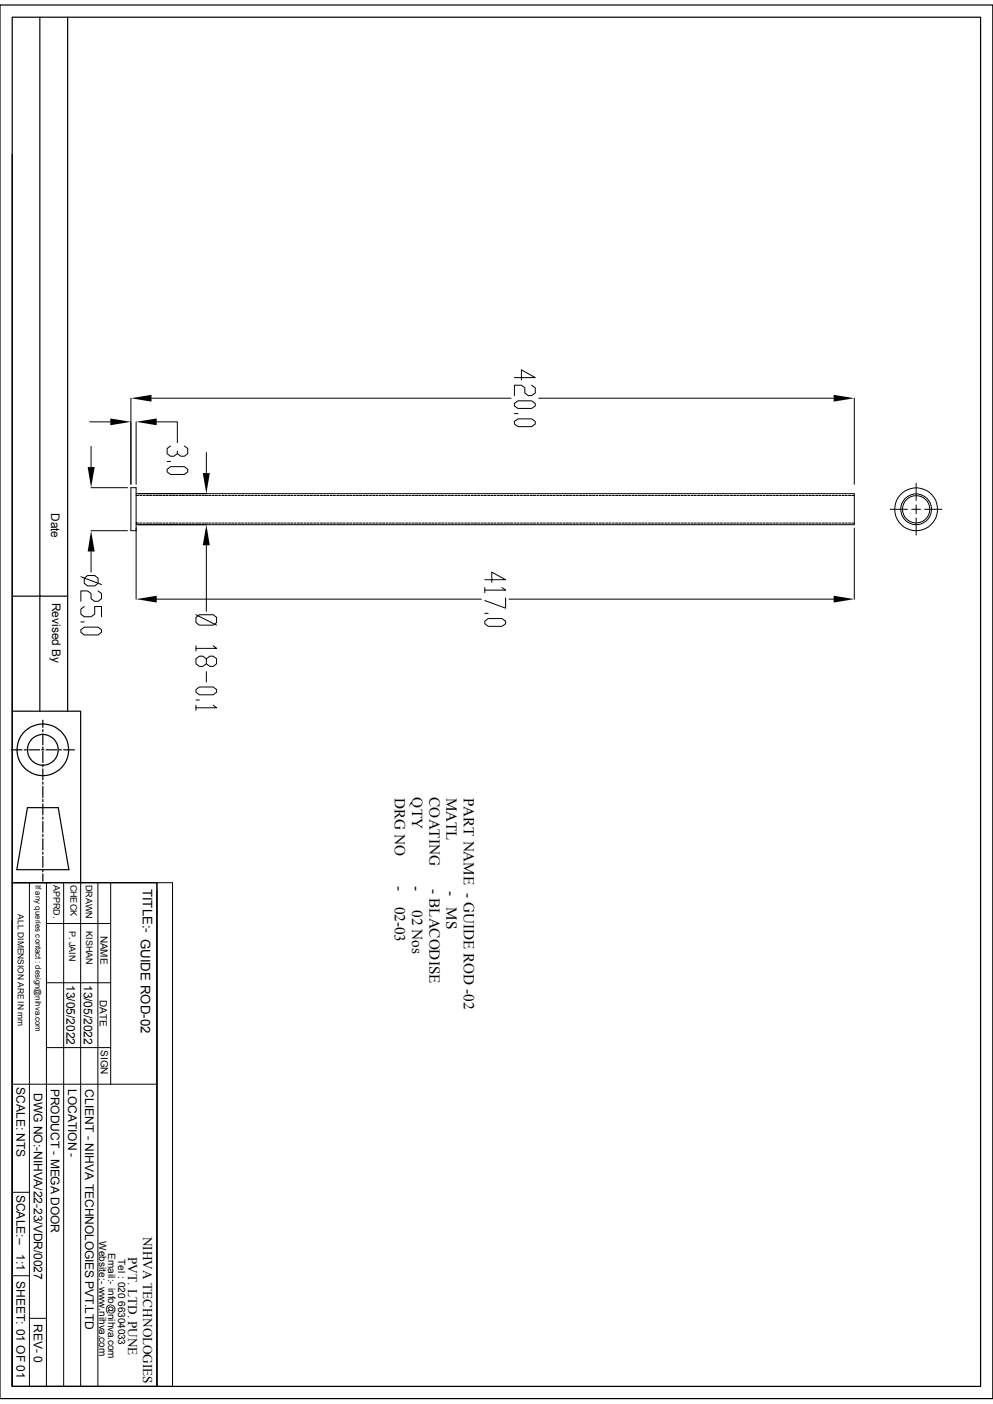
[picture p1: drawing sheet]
<svg xmlns="http://www.w3.org/2000/svg" width="210mm" height="297mm" viewBox="0 0 210 297" stroke-linecap="round" stroke-linejoin="round" font-family="sans-serif">
<g fill="none" stroke="#000" stroke-width=".21">
<path d="M108.8 79.9h4.4l-2.9-1.7v2.2M19 89.2h4.3M19.3 94.4v4.4M27.7 84.2v18.2M28.8 89.2v13.2M32 84.2h76.1M33.1 89.2h4.4v4.4M35.3 97.6h.8M35.3 99.3l.8-.6h2.9l.7 .6v.5l-.7 .6h-2.9l-.8-.6zM36.1 94.4l-.8 .5v1.1l.8 .5h.7l.7-.5M39 94.4l.7 .5v1.1l-.7 .5h-.7l-.8-.5v-.6M43.6 95.7v4.4"/>
<path d="M108.8 87.5h.8M108.8 85.3l.8-.5h2.8l.8 .5v.6l-.8 .5h-2.8l-.8-.5zM108.8 89.2l.8-.6h2.8l.8 .6v.5l-.8 .6h-2.8l-.8-.6zM112.4 81.5l.8 .5v1.1l-.8 .6h-.7l-.7-.6v-1.1l-.7-.5h-1.5v2.2M113.9 84.2h62.4M180.7 84.2v18.2M19.3 112.3h7.7M19.3 103.2h7.7M19.3 116.7v4.3M28.8 104.4h151.9v6.6h-151.9M28.8 112.3h-1.1v-9.1h1.1v23.5M28.8 110.7h.5"/>
<path d="M28.8 104.8h.5M29.5 110.7h.5M29.5 104.8h.5M30.3 110.7h.4M30.3 104.8h.4M30.9 110.7h.5M30.9 104.8h.5M31.6 110.7h.5M31.6 104.8h.5M32.3 110.7h.5M32.3 104.8h.5M33 110.7h.5"/>
<path d="M33 104.8h.5M33.7 110.7h.5M33.7 104.8h.5M34.4 110.7h.5M34.4 104.8h.5M35.1 110.7h.5M35.1 104.8h.5M35.8 110.7h.5M35.8 104.8h.5M36.5 110.7h.5M36.5 104.8h.5M37.2 110.7h.4"/>
<path d="M37.2 104.8h.4M37.9 110.7h.5M37.9 104.8h.5M38.6 110.7h.4M38.6 104.8h.4M39.3 110.7h.5M39.3 104.8h.5M40 110.7h.4M40 104.8h.4M40.6 110.7h.5M40.6 104.8h.5M41.4 110.7h.4"/>
<path d="M41.4 104.8h.4M42 110.7h.5M42 104.8h.5M42.8 110.7h.4M42.8 104.8h.4M43.4 110.7h.5M43.4 104.8h.5M43.6 115.4v13.9M44.1 110.7h.5M44.1 104.8h.5M44.8 110.7h.5M44.8 104.8h.5"/>
<path d="M45.5 110.7h.5M45.5 104.8h.5M46.2 110.7h.5M46.2 104.8h.5M46.9 110.7h.5M46.9 104.8h.5M47.6 110.7h.4M47.6 104.8h.4M48.3 110.7h.5M48.3 104.8h.5M49 110.7h.4M49 104.8h.4"/>
<path d="M49.7 110.7h.4M49.7 104.8h.4M50.4 110.7h.4M50.4 104.8h.4M51.1 110.7h.4M51.1 104.8h.4M51.8 110.7h.4M51.8 104.8h.4M52.5 110.7h.4M52.5 104.8h.4M53.1 110.7h.5M53.1 104.8h.5"/>
<path d="M53.8 110.7h.5M53.8 104.8h.5M54.5 110.7h.5M54.5 104.8h.5M55.2 110.7h.5M55.2 104.8h.5M55.9 110.7h.5M55.9 104.8h.5M56.6 110.7h.5M56.6 104.8h.5M57.3 110.7h.5M57.3 104.8h.5"/>
<path d="M58 110.7h.5M58 104.8h.5M58.7 110.7h.5M58.7 104.8h.5M59.4 110.7h.5M59.4 104.8h.5M60.1 110.7h.4M60.1 104.8h.4M60.8 110.7h.5M60.8 104.8h.5M61.5 110.7h.4M61.5 104.8h.4"/>
<path d="M62.2 110.7h.4M62.2 104.8h.4M62.9 110.7h.4M62.9 104.8h.4M63.5 110.7h.5M63.5 104.8h.5M64.3 110.7h.4M64.3 104.8h.4M64.9 110.7h.5M64.9 104.8h.5M65.6 110.7h.5M65.6 104.8h.5"/>
<path d="M66.3 110.7h.5M66.3 104.8h.5M67 110.7h.5M67 104.8h.5M67.7 110.7h.5M67.7 104.8h.5M68.4 110.7h.5M68.4 104.8h.5M69.1 110.7h.5M69.1 104.8h.5M69.8 110.7h.5M69.8 104.8h.5"/>
<path d="M70.5 110.7h.5M70.5 104.8h.5M71.2 110.7h.5M71.2 104.8h.5M71.9 110.7h.4M71.9 104.8h.4M72.6 110.7h.4M72.6 104.8h.4M73.3 110.7h.4M73.3 104.8h.4M74 110.7h.4M74 104.8h.4"/>
<path d="M74.7 110.7h.4M74.7 104.8h.4M75.4 110.7h.4M75.4 104.8h.4M76 110.7h.5M76 104.8h.5M76.8 110.7h.4M76.8 104.8h.4M77.4 110.7h.5M77.4 104.8h.5M78.1 110.7h.5M78.1 104.8h.5"/>
<path d="M78.8 110.7h.5M78.8 104.8h.5M79.5 110.7h.5M79.5 104.8h.5M80.2 110.7h.5M80.2 104.8h.5M80.9 110.7h.5M80.9 104.8h.5M81.6 110.7h.4M81.6 104.8h.4M82.3 110.7h.5M82.3 104.8h.5"/>
<path d="M83 110.7h.4M83 104.8h.4M83.7 110.7h.5M83.7 104.8h.5M84.4 110.7h.4M84.4 104.8h.4M85 110.7h.5M85 104.8h.5M85.8 110.7h.4M85.8 104.8h.4M86.4 110.7h.5M86.4 104.8h.5"/>
<path d="M87.2 110.7h.4M87.2 104.8h.4M87.8 110.7h.5M87.8 104.8h.5M88.5 110.7h.5M88.5 104.8h.5M89.2 110.7h.5M89.2 104.8h.5M89.9 110.7h.5M89.9 104.8h.5M90.6 110.7h.5M90.6 104.8h.5"/>
<path d="M91.3 110.7h.5M91.3 104.8h.5M92 110.7h.5M92 104.8h.5M92.7 110.7h.5M92.7 104.8h.5M93.4 110.7h.5M93.4 104.8h.5M94.1 110.7h.4M94.1 104.8h.4M94.8 110.7h.4M94.8 104.8h.5"/>
<path d="M95.5 110.7h.4M95.5 104.8h.4M96.2 110.7h.4M96.2 104.8h.4M96.9 110.7h.4M96.9 104.8h.4M97.6 110.7h.4M97.6 104.8h.4M98.3 110.7h.4M98.3 104.8h.4M98.9 110.7h.5M98.9 104.8h.5"/>
<path d="M99.7 110.7h.4M99.7 104.8h.4M100.3 110.7h.5M100.3 104.8h.5M101 110.7h.5M101 104.8h.5M101.7 110.7h.5M101.7 104.8h.5M102.4 110.7h.5M102.4 104.8h.5M103.1 110.7h.5M103.1 104.8h.5"/>
<path d="M103.8 110.7h.5M103.8 104.8h.5M104.5 110.7h.4M104.5 104.8h.4M105.2 110.7h.5M105.2 104.8h.5M105.9 110.7h.4M105.9 104.8h.4M106.6 110.7h.5M106.6 104.8h.5M107.3 110.7h.4M107.3 104.8h.4"/>
<path d="M107.9 110.7h.5M108 104.8h.4M108.7 110.7h.4M108.7 104.8h.4M109.3 110.7h.5M109.3 104.8h.5M110.1 110.7h.4M110.1 104.8h.4M110.7 110.7h.5M110.7 104.8h.5M111.4 110.7h.5M111.4 104.8h.5"/>
<path d="M112.1 110.7h.5M112.1 104.8h.5M112.8 110.7h.5M112.8 104.8h.5M113.5 110.7h.5M113.5 104.8h.5M114.2 110.7h.5M114.2 104.8h.5M114.9 110.7h.5M114.9 104.8h.5M115.6 110.7h.5M115.6 104.8h.5"/>
<path d="M116.3 110.7h.5M116.3 104.8h.5M117 110.7h.4M117 104.8h.4M117.7 110.7h.5M117.7 104.8h.5M118.4 110.7h.4M118.4 104.8h.4M119.1 110.7h.4M119.1 104.8h.4M119.8 110.7h.4M119.8 104.8h.4"/>
<path d="M120.4 110.7h.5M120.4 104.8h.5M121.2 110.7h.4M121.2 104.8h.4M121.8 110.7h.5M121.8 104.8h.5M122.6 110.7h.4M122.6 104.8h.4M123.2 110.7h.5M123.2 104.8h.5M123.9 110.7h.5M123.9 104.8h.5"/>
<path d="M124.6 110.7h.5M124.6 104.8h.5M125.3 110.7h.5M125.3 104.8h.5M126 110.7h.4M126 104.8h.4M126.7 110.7h.5M126.7 104.8h.5M127.4 110.7h.4M127.4 104.8h.4M128.1 110.7h.5M128.1 104.8h.5"/>
<path d="M128.8 110.7h.4M128.8 104.8h.4M129.5 110.7h.4M129.5 104.8h.4M130.2 110.7h.4M130.2 104.8h.4M130.9 110.7h.4M130.9 104.8h.4M131.6 110.7h.4M131.6 104.8h.4M132.2 110.7h.5M132.2 104.8h.5"/>
<path d="M132.9 110.7h.5M132.9 104.8h.5M133.6 110.7h.5M133.6 104.8h.5M134.3 110.7h.5M134.3 104.8h.5M135 110.7h.5M135 104.8h.5M135.7 110.7h.5M135.7 104.8h.5M136.4 110.7h.5M136.4 104.8h.5"/>
<path d="M137.1 110.7h.5M137.1 104.8h.5M137.8 110.7h.5M137.8 104.8h.5M138.5 110.7h.5M138.5 104.8h.5M139.2 110.7h.5M139.2 104.8h.5M139.9 110.7h.4M139.9 104.8h.4M140.6 110.7h.5M140.6 104.8h.5"/>
<path d="M141.3 110.7h.4M141.3 104.8h.4M142 110.7h.5M142 104.8h.5M142.7 110.7h.4M142.7 104.8h.4M143.3 110.7h.5M143.3 104.8h.5M144.1 110.7h.4M144.1 104.8h.4M144.7 110.7h.5M144.7 104.8h.5"/>
<path d="M145.5 110.7h.4M145.5 104.8h.4M146.1 110.7h.5M146.1 104.8h.5M146.8 110.7h.5M146.8 104.8h.5M147.5 110.7h.5M147.5 104.8h.5M148.2 110.7h.5M148.2 104.8h.5M148.9 110.7h.5M148.9 104.8h.5"/>
<path d="M149.6 110.7h.5M149.6 104.8h.5M150.3 110.7h.4M150.3 104.8h.4M151 110.7h.5M151 104.8h.5M151.7 110.7h.4M151.7 104.8h.4M152.4 110.7h.4M152.4 104.8h.4M153.1 110.7h.4M153.1 104.8h.4"/>
<path d="M153.8 110.7h.4M153.8 104.8h.4M154.5 110.7h.4M154.5 104.8h.4M155.2 110.7h.4M155.2 104.8h.4M155.8 110.7h.5M155.8 104.8h.5M156.5 110.7h.5M156.5 104.8h.5M157.2 110.7h.5M157.2 104.8h.5"/>
<path d="M157.9 110.7h.5M157.9 104.8h.5M158.6 110.7h.5M158.6 104.8h.5M159.3 110.7h.5M159.3 104.8h.5M160 110.7h.5M160 104.8h.5M160.7 110.7h.5M160.7 104.8h.5M161.4 110.7h.4M161.4 104.8h.4"/>
<path d="M162.1 110.7h.5M162.1 104.8h.5M162.8 110.7h.4M162.8 104.8h.4M163.5 110.7h.5M163.5 104.8h.5M164.2 110.7h.4M164.2 104.8h.4M164.9 110.7h.4M164.9 104.8h.4M165.6 110.7h.4M165.6 104.8h.4"/>
<path d="M166.2 110.7h.5M166.2 104.8h.5M167 110.7h.4M167 104.8h.4M167.6 110.7h.5M167.6 104.8h.5M168.3 110.7h.5M168.3 104.8h.5M169 110.7h.5M169 104.8h.5M169.7 110.7h.5M169.7 104.8h.5"/>
<path d="M170.4 110.7h.5M170.4 104.8h.5M171.1 110.7h.5M171.1 104.8h.5M171.8 110.7h.5M171.8 104.8h.5M172.5 110.7h.5M172.5 104.8h.5M173.2 110.7h.5M173.2 104.8h.5M173.9 110.7h.5M173.9 104.8h.5"/>
<path d="M174.6 110.7h.4M174.6 104.8h.4M175.3 110.7h.4M175.3 104.8h.4M176 110.7h.4M176 104.8h.4M176.7 110.7h.4M176.7 104.8h.4M177.4 110.7h.4M177.4 104.8h.4M178.1 110.7h.4M178.1 104.8h.4"/>
<path d="M178.7 110.7h.5M178.7 104.8h.5M179.5 110.7h.4M179.5 104.8h.4M180.1 110.7h.6M180.1 104.8h.6M180.7 111.7v15M188.3 107.7h3.6M192.8 107.7h1v1M193.8 106.8v.9h.9M193.8 102.2v3.7M193.8 109.6v3.6"/>
<path d="M195.6 107.7h3.6M17.1 122l4.4 1.7M17.1 131.6h.7M17.1 133.2l.7-.5h2.9l.8 .5v.6l-.8 .5h-2.9l-.7-.5zM17.8 122.3l.7-.5h1.5l.7 .5v1.1l-.7 .6h-1.5l-.7-.6zM17.8 128.3l-.7 .6v1l.7 .6h1.5l.7-.6v-1.6h1.5v2.2M20.7 125l.8 .6v1.1l-.8 .5h-.7l-.7-.5v-1.1l-.8-.6h-1.4v2.2M33.1 126.7h68.7M41.4 130.6l.8-.6h2.9l.7 .6v1.1l-.7 .5h-2.9l-.8-.5zM41.4 130l4.4 2.2M41.4 136.6v1.1M43.6 139.4l.8-.6h.7l.7 .6v1l-.7 .6h-.7l-.8-.6v-1l-.7-.6h-.7l-.8 .6v1l.8 .6h.7l.7-.6"/>
<path d="M45.1 136.6l.7 .6h-4.4M102.5 131.4l.8-.5h2.9l.7 .5v.6l-.7 .5h-2.9l-.8-.5zM102.5 122.6h4.4l-2.9-1.6v2.2M102.5 124.3v1.1M102.5 129.8h.8M106.2 124.3l.7 .5h-4.4M106.9 126.5v2.2l-4.4-1.7M107.7 126.7h68.6M41.4 145.9l.8-.6h2.9l.7 .6v.5l-.7 .6h-2.9l-.8-.6zM41.4 149.2v1.1M41.4 148.1h.8M43.6 142.1v2.2"/>
<path d="M45.1 149.2l.7 .5h-4.4M2.6 186.7h30.6M6.2 186.7v106.6M9.8 195.4h13.6M9.8 186.7v106.6M13.5 186.7v106.6M17.1 186.7v106.6M20.7 186.7v106.6M23.4 186.7v42.7M33.2 186.7h3.3v106.6h-3.3zM33.2 188.6v104.7M9.8 207.9h13.6"/>
<path d="M2.6 229.4h30.6M9.8 221.6h13.6M2.6 252.2h3.6M2.6 269.9h3.6M6.2 278.9h3.6"/>
<circle cx="193.8" cy="107.7" r="2.89"/>
<circle cx="193.8" cy="107.7" r="4.5"/>
<circle cx="193.8" cy="107.7" r="3.3"/>
</g>
<path d="M18.5 98.8h1.5l-.7 4.4zM23.3 88.5l4.4 .7-4.4 .8zM27.7 84.2l4.3-.7v1.5zM28.8 89.2l4.3-.7v1.5zM176.3 83.5l4.4 .7-4.4 .8zM19.3 112.3l.7 4.4h-1.5zM42.9 100.1h1.5l-.8 4.3zM43.6 111l.8 4.4h-1.5zM28.8 126.7l4.3-.7v1.5zM176.3 126l4.4 .7-4.4 .8z" fill="#000"/>
<g fill="none" stroke="#000" stroke-width=".25">
<path d="M0 1.1h210v294.8h-210zM2.6 3.6h204.8v289.7h-204.8zM8.4 3.6v146.9M14.3 3.6v146.9M2.6 32.6v117.9h14.5v36.2M2.6 126.1h11.7M2.4 158.6h2.3M2.6 150.5v36.2M5.1 158.6h.5M6.1 158.6h2.3M8.8 158.6h.5M9.1 152.4v1.5"/>
<path d="M9.1 154.3v.5M9.1 155.3v2.3M9.1 158v.5M9.1 159v2.3M9.7 158.6h2.4M12.5 158.6h.5M13.5 158.6h2.2M5.8 170.9h6.5l2.3 13.1h-11zM9.1 161.8v.4M9.1 162.6v2.4M9.1 165.4v.5M9.1 166.4v2.3"/>
<path d="M9.1 169.1v.5M9.1 170.1v2.3M9.1 172.8v.5M9.1 173.8v2.3M9.1 176.5v.5M9.1 177.5v2.3M2.6 186.7h30.6v106.6h-30.6zM2.6 194.8v98.5M9.1 184.9v1.5M9.1 180.3v.4M9.1 181.2v2.3M9.1 183.9v.5"/>
<circle cx="9.1" cy="158.6" r="5.5"/>
<circle cx="9.1" cy="158.6" r="3.3"/>
</g>
<g font-size="3.2">
<text x="83.5" y="168.7" transform="rotate(90 83.5 168.7)">DRG NO</text>
<text x="87.2" y="168.7" transform="rotate(90 87.2 168.7)">QTY</text>
<text x="90.8" y="168.7" transform="rotate(90 90.8 168.7)">COATING</text>
<text x="94.4" y="168.7" transform="rotate(90 94.4 168.7)">MATL</text>
<text x="98.1" y="168.7" transform="rotate(90 98.1 168.7)">PART NAME - GUIDE ROD -02</text>
<text x="83.5" y="187.5" transform="rotate(90 83.5 187.5)">-</text>
<text x="83.5" y="191.8" transform="rotate(90 83.5 191.8)">02-03</text>
<text x="87.2" y="187.5" transform="rotate(90 87.2 187.5)">-</text>
<text x="90.8" y="188.1" transform="rotate(90 90.8 188.1)">- BLACODISE</text>
<text x="94.4" y="188.4" transform="rotate(90 94.4 188.4)">-</text>
<text x="94.4" y="191.9" transform="rotate(90 94.4 191.9)">MS</text>
<text x="87.2" y="192.6" transform="rotate(90 87.2 192.6)">02 Nos</text>
</g>
<g font-size="2.8">
<text x="30.2" y="188" transform="rotate(90 30.2 188)">TITLE:- GUIDE ROD-02</text>
<text x="30.3" y="261.6" transform="rotate(90 30.3 261.6)">NIHVA TECHNOLOGIES</text>
<text x="27.1" y="265.9" transform="rotate(90 27.1 265.9)">PVT. LTD. PUNE</text>
</g>
<g font-size="2.5">
<text x="10.8" y="108.5" transform="rotate(90 10.8 108.5)">Date</text>
<text x="11" y="127.5" transform="rotate(90 11 127.5)">Revised By</text>
<text x="14.1" y="208.4" transform="rotate(90 14.1 208.4)">13/05/2022</text>
<text x="17.7" y="208.3" transform="rotate(90 17.7 208.3)">13/05/2022</text>
<text x="3.5" y="230" transform="rotate(90 3.5 230)">SCALE: NTS</text>
<text x="7.2" y="231.2" transform="rotate(90 7.2 231.2)">DWG NO:-NIHVA/22-23/VDR/0027</text>
<text x="10.8" y="230.3" transform="rotate(90 10.8 230.3)">PRODUCT - MEGA DOOR</text>
<text x="14.4" y="230.3" transform="rotate(90 14.4 230.3)">LOCATION -</text>
<text x="18" y="230.4" transform="rotate(90 18 230.4)">CLIENT - NIHVA TECHNOLOGIES PVT.LTD</text>
<text x="3.5" y="252.7" transform="rotate(90 3.5 252.7)">SCALE:--</text>
<text x="3.5" y="265.3" transform="rotate(90 3.5 265.3)">1:1</text>
<text x="3.5" y="271" transform="rotate(90 3.5 271)">SHEET: 01 OF 01</text>
<text x="7.2" y="280" transform="rotate(90 7.2 280)">REV- 0</text>
</g>
<g font-size="2.1">
<text x="21.3" y="197.9" transform="rotate(90 21.3 197.9)">NAME</text>
<text x="21.1" y="211.5" transform="rotate(90 21.1 211.5)">DATE</text>
<text x="21.3" y="222.1" transform="rotate(90 21.3 222.1)">SIGN</text>
<text x="21" y="262.6" transform="rotate(90 21 262.6)">Website:- www.nihva.com</text>
<text x="22.9" y="265" transform="rotate(90 22.9 265)">Email:- info@nihva.com</text>
<text x="25" y="266.3" transform="rotate(90 25 266.3)">Tel : 020 66304033</text>
</g>
<g font-size="1.9">
<text x="11.3" y="187.2" transform="rotate(90 11.3 187.2)">APPRD.</text>
<text x="14.9" y="187.1" transform="rotate(90 14.9 187.1)">CHECK</text>
<text x="18.1" y="187.2" transform="rotate(90 18.1 187.2)">DRAWN</text>
<text x="14.6" y="196.9" transform="rotate(90 14.6 196.9)">P. JAIN</text>
<text x="18.2" y="197" transform="rotate(90 18.2 197)">KISHAN</text>
</g>
<text font-size="1.8" x="3.8" y="193.4" transform="rotate(90 3.8 193.4)">ALL DIMENSION ARE IN mm</text>
<text font-size="1.7" x="7.5" y="187.2" transform="rotate(90 7.5 187.2)">If any queries contact : design@nihva.com</text>
</svg>
